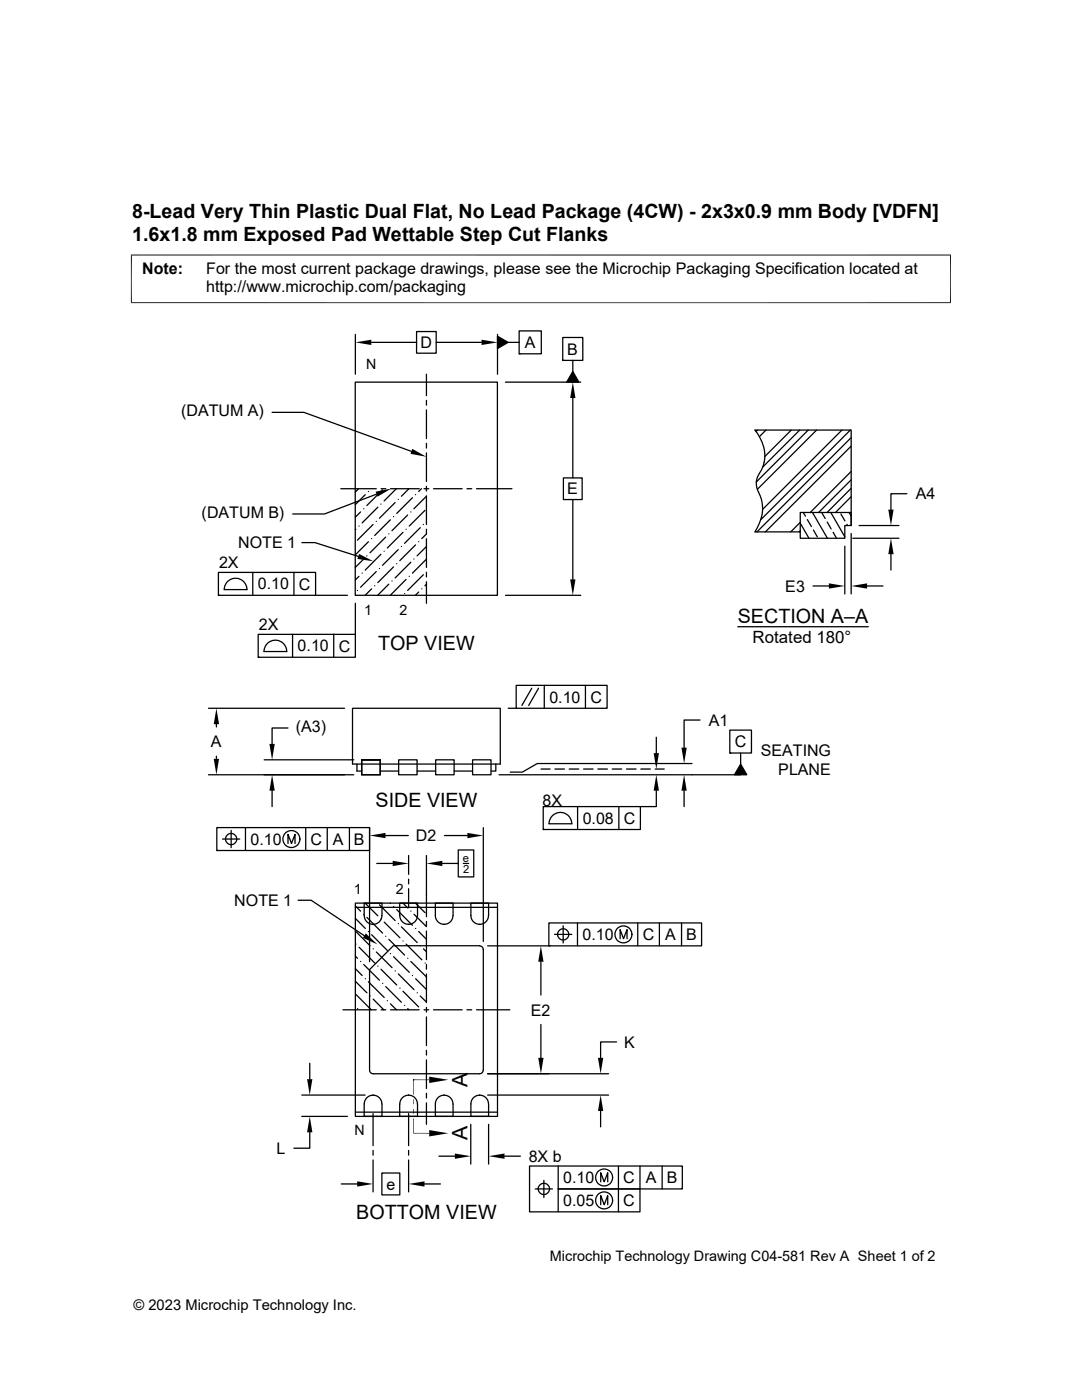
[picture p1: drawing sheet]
<svg xmlns="http://www.w3.org/2000/svg" width="216mm" height="279mm" viewBox="0 0 216 279" stroke-linecap="round" stroke-linejoin="round" font-family="sans-serif">
<g fill="none" stroke="#000" stroke-width=".25">
<path d="M70.9 76.3h28.4v42.5h-28.4zM70.9 66.7v8M74.1 68.3h9M83.1 66.2h3.9v4.3h-3.9zM85.1 74.7v4.3M85.1 79.9v1M87 68.3h9.1M99.3 67.1l2.1 1.2-2.1 1.3zM99.3 66.7v8M100.9 76.3h15M101.4 68.3h2.2M103.6 66h4.4v4.6h-4.4z"/>
<path d="M103.6 70.6h.1M112.3 67.4h4v4.5h-4zM112.3 71.9h.1M114.3 74.1l1.2 2.2h-2.4zM114.3 71.9v2.2M114.3 79.4v16M54.3 82.3h6.3l21.5 7.8M68 97.5h7.1M71.6 97.5l-.7 .7M72.9 98.7l-2 2M73.5 98.1h.1M75.1 98.6l-10.4 4h-6.3"/>
<path d="M76 97.5h1M76.3 97.8l-3.1 3.1M77.9 97.5h5.8M79.1 97.5l-2.5 2.5M79.5 99.7h.1M81.6 97.5l-1.5 1.5M82.3 99.3l-3.1 3.2M82.9 98.7h.1M84.1 97.5l-.6 .6M84.6 97.5h1M85.1 99.1l-2.5 2.4M85.1 81.8v5.7"/>
<path d="M85.1 88.5v.9M85.1 90.4v5.7M85.1 97v1M85.1 99v5.7M86.5 97.5h5.7M93.2 97.5h.9M95.1 97.5h7.1M112.4 95.4h3.8v4.3h-3.8zM114.3 99.7v15.9M151.2 85.8l-.3 .3M151.4 98.3a7.5 7.5 0 0 1-.8 7.9h9.1M151.5 94.5a6.7 6.7 0 0 0-.3-7.9l-.6-.8h19.2v19.1"/>
<path d="M151.5 94.5l-.4 .8-.2 .9M152.8 85.8l-1.3 1.3M157.9 85.8l-5.3 5.3M159.6 85.8l-7.4 7.4M161.3 85.8l-10.4 10.4 .1 1.1 .4 1M162.9 85.8l-11.8 11.9M168 85.8l-15.8 15.9M169.7 85.8l-17.9 17.9M169.8 89l-17.1 17.2M169.8 99.1l-3.1 3.2M169.8 87.3l-18.8 18.9M169.8 97.5l-4.8 4.8"/>
<path d="M169.8 95.8l-6.5 6.5M169.8 94.1l-8.1 8.2M181 98.5h-3.2v3.2M43.6 114.2h19.4v4.6h-19.4zM43.6 118.8h.1M45.5 116a2.27 2.27 0 0 1 2.4-.4 2.27 2.27 0 0 1 1.4 2.1h-4.6l.3-1zM50.4 114.2v4.6M58.7 114.2v4.6M60.2 108.3h2.6l8.7 2.7M63 118.8h6.3M71 105.6l-.1 .1M71.3 117.8h.1"/>
<path d="M71.6 105h.1M71.6 115l-.7 .8M71.9 102.2l-1 1M72.3 114.4h.1M72.6 101.5h.1M72.6 111.6l-1.7 1.6M73.2 110.9h.1M73.5 108.1l-2.6 2.6M74.1 107.5h.1M74.1 117.5l-1.2 1.3M74.4 104.7l-3.1 3.1M74.8 116.9h.1"/>
<path d="M75.1 104.1h.1M75.1 114.1l-3.2 3.1M75.4 101.2l-3.1 3.2M75.7 113.5h.1M76 100.6h.1M76 110.6l-3.1 3.2M76.6 110h.1M77 107.2l-3.2 3.1M77.6 106.6h.1M77.6 116.6l-2.2 2.2M77.9 103.7l-3.1 3.2M78.2 116h.1"/>
<path d="M78.5 103.1h.1M78.5 113.1l-3.1 3.2M78.8 100.3l-3.1 3.1M79.2 112.5h.1M79.5 109.7l-3.2 3.1M80.1 109.1h.1M80.4 106.2l-3.1 3.2M80.7 118.5h.1M81 105.6h.1M81 115.6l-3.1 3.2M81.3 102.8l-3.1 3.1M81.7 115h.1"/>
<path d="M82 102.2h.1M82 112.2l-3.2 3.1M82.6 111.6h.1M82.9 108.8l-3.1 3.1M83.5 108.1h.1M83.5 118.2l-.6 .6M83.9 105.3l-3.2 3.1M84.2 117.5h.1M84.5 104.7h.1M84.5 114.7l-3.2 3.1M84.8 101.9l-3.1 3.1M85.1 106.6l-.9 .9"/>
<path d="M85.1 109.1l-1.9 1.8M85.1 111.6l-2.8 2.8M85.1 116.6l-.3 .3M85.1 105.6v1M85.1 107.5v5.7M85.1 114.2v.9M85.1 116.1v4.3M100.9 118.8h15M159.7 105.9l-.2 .3M159.7 104.2l-1.9 2M159.7 104.4l1.7 3M159.7 102.3h10.1v2.6h-1.2v2.5h-8.9z"/>
<path d="M160.3 102.3l.4 .7M161.1 103.7l.8 1.4M162.1 102.3l3 5.1M162.2 116.9h3.2M162.3 105.8l.8 1.3M164 102.3l.7 1.2M165.1 104.2l.7 1.4M165.8 102.3l2.8 4.8M166.2 106.2l.7 1.2M167.8 102.6l.8 1.3M168.6 109v9.5M169 104.6l.1 .3"/>
<path d="M169.4 102.3l.4 .7M169.8 106.5v12M170.2 107.4h9.2M171.4 104.9h8M173 116.9h3.2M177.8 110.6v3.2M51.5 126.6h19.4v4.6h-19.4zM51.5 131.2h.1M53.5 128.3a2.27 2.27 0 0 1 2.4-.3 2.27 2.27 0 0 1 1.3 2h-4.5l.2-.9zM58.4 126.6v4.6M66.6 126.6v4.6M70.9 120.4v6.2"/>
<path d="M103 136.8h18.1v4.6h-18.1zM106.1 137.4l-2 3.4M107.5 137.4l-2 3.4M108.6 136.8v4.6M116.8 136.8v4.6M147.2 125.1h26.1M41.6 141.4h27.1M41.6 154.6h29M43.2 144.5v.6M43.2 150.9v.5M52.7 151.6h17.9M54.3 157.8v3.2"/>
<path d="M57.5 145.3h-3.2v3.2M70.3 141.4h29.5v11.1h-29.5zM71.2 152.5v1.4h1M72.2 151.6v3zM72.2 154.6h3.7zM72.2 151.6v3h3.7v-3h-3.7h3.7M75.9 153.9h3.6M75.9 151.6v3zM79.5 151.6h3.7v3h-3.7zM83.2 153.9h3.7M86.9 151.6h3.7v3h-3.7zM90.6 153.9h3.7"/>
<path d="M94.3 151.6h3.7v3h-3.7zM98.9 152.5v1.4h-.9M99.6 154.6h48.2M101.4 141.4h1.6M107.9 153.5h1.9M110.7 153.5h1.9M113.6 153.5h1.9M116.4 153.5h1.9M119.3 153.5h1.9M122.2 153.5h1.9M125 153.5h1.9M127.9 153.5h1.9"/>
<path d="M130.7 153.5h1.8M131 157.8v3.2h-3.2M131 147.1v3.2M136.5 157.8v3.2M138.1 152.4h-30.9l-3 1.7h-2.4M139.7 143.7h-3.2v5.5M145.6 145.7h4.3v4.6h-4.3zM145.6 150.3h.1M147.8 152.5l1.2 2.1h-2.4zM147.8 150.3v2.2M43.3 165.2h30.4v4.5h-30.4zM43.3 169.7h.1"/>
<path d="M44.4 167.4h3.4M46.1 165.7v3.5M49 165.2v4.5M57.5 168.3v-1.8l.7 1.8 .7-1.8v1.8M59.5 179.7h2.6l10.6 7M61 165.2v4.5M65.3 165.2v4.5M69.7 165.2v4.5M73.7 165.2v26.7M75.2 172.3h3.2M76.9 166.8h4.6M81.5 170.7v3.8"/>
<path d="M81.5 175.5v.9M81.5 177.4v3.7M85.1 170.7v12.2M88.3 172.3h3.1M88.7 166.8h4.6M91.4 169.6h3.1v5.4h-3.1zM92.5 172.3h1M96.4 165.2v22.7M108.4 161h19.4v4.5h-19.4zM108.4 165.5h.1M110.3 162.7a2.27 2.27 0 0 1 2.5-.3 2.27 2.27 0 0 1 1.3 2h-4.5l.2-.9zM115.3 161v4.5"/>
<path d="M123.5 161v4.5M70.9 180.2h28.4v42.6h-28.4zM70.9 180.8l1 1M70.9 183.3l2 2M70.9 185.8l2.9 2.9M70.9 181.1h28.4M70.9 190.8l.4 .4M70.9 193.3l1.4 1.4M70.9 195.8l2.3 2.3M71 188.4h.1M71 198.5l3.1 3M71.6 189l3.2 3.2"/>
<path d="M71.9 191.9h.1M72.6 182.5h.1M72.6 192.5l3.1 3.1M72.7 180.2h3.5v2.5a1.77 1.77 0 0 1-1.8 1.8 1.77 1.77 0 0 1-1.7-1.8zM72.9 180.2l2.5 2.6M72.9 195.3h.1M73.2 183.1l3.1 3.1M73.5 185.9h.1M73.5 195.9l3.2 3.2M73.8 198.8h.1M74.1 186.5l3.2 3.2M74.4 184.5h.1"/>
<path d="M74.5 189.4h.1M74.5 199.4l2.1 2.1M75.1 190l3.1 3.1M75.4 192.8h.1M75.7 180.6l3.1 3.1M76 183.4h.1M76 193.4l3.2 3.2M76.3 196.3h.1M76.7 184l3.1 3.2M77 186.9h.1M77 196.9l3.1 3.1M77.3 199.7h.1"/>
<path d="M77.6 187.5l3.1 3.1M77.9 180.2v.1M77.9 190.3h.1M78.5 188.7l17.2 .1a.72 .72 0 0 1 .7 .7v24.1a.72 .72 0 0 1-.7 .7h-21.3a.72 .72 0 0 1-.7-.7v-20.1zM78.5 180.9h.1M78.5 190.9l3.2 3.2M78.8 193.8h.1M79.2 181.5l3.1 3.2M79.5 184.3h.1M79.5 194.4l3.1 3.1M79.8 180.2h3.5v2.5a1.77 1.77 0 0 1-1.8 1.8 1.77 1.77 0 0 1-1.7-1.8zM79.8 197.2h.1"/>
<path d="M80.1 185l3.1 3.1M80.4 180.2l1 1M80.4 187.8h.1M80.4 197.8l3.1 3.2M81 188.4l3.2 3.2M81.4 191.2h.1M81.5 184.5h.1M82 181.8h.1M82 191.9l3.1 3.1M82.3 194.7h.1M82.6 182.5l2.5 2.4M82.9 180.2l1.9 1.9"/>
<path d="M82.9 185.3h.1M82.9 195.3l2.2 2.2M83.2 198.1h.1M83.5 185.9l1.6 1.6M83.9 188.7h.1M83.9 198.8l1.2 1.2M84.5 189.4l.6 .5M84.8 192.2h.1M85.1 183.9v.9M85.1 185.8v5.7M85.1 192.5v.9M85.1 194.4v5.7"/>
<path d="M86.9 180.2h3.5v2.5a1.76 1.76 0 0 1-1.8 1.8 1.76 1.76 0 0 1-1.7-1.8zM88.6 184.5h.1M94 180.2h3.5v2.5a1.76 1.76 0 0 1-1.8 1.8 1.76 1.76 0 0 1-1.7-1.8zM95.7 184.5h.1M97.3 188.8h12.2M107.9 191.9v6.7M109.5 184.2h30.5v4.6h-30.5zM109.5 188.8h.1M110.7 186.5h3.4M112.4 184.8v3.4M115.2 184.2v4.6M123.7 187.3v-1.8l.7 1.8 .7-1.8v1.8"/>
<path d="M127.3 184.2v4.6M131.6 184.2v4.6M136 184.2v4.6M60.2 218.5h12.7M61.8 212.2v3.2M68.4 201.5h6.7M71.3 201.3h.1M73.2 219.1a1.76 1.76 0 0 1 1.9-.4 1.76 1.76 0 0 1 1.1 1.6v2.5h-3.5v-2.5l.2-.8zM74.4 218.5h.1M76 201.5h1M77.9 200.3l1.2 1.2M77.9 201.5h5.8"/>
<path d="M80.3 219.1a1.76 1.76 0 0 1 1.9-.4 1.76 1.76 0 0 1 1.1 1.6v2.5h-3.5v-2.5l.2-.8zM80.7 200.6h.1M81.4 201.3l.2 .2M81.5 218.5h.1M82.5 215.5h.1M84.6 201.5h1M85.1 201v1M85.1 202.9v5.8M85.1 209.6v1M85.1 211.5v5.7M85.1 218.2v.9M86.5 201.5h5.7"/>
<path d="M87.4 219.1a1.76 1.76 0 0 1 1.9-.4 1.76 1.76 0 0 1 1.1 1.6v2.5h-3.5v-2.8zM88.6 218.5h.1M93.2 201.5h.9M94.5 219.1a1.76 1.76 0 0 1 1.9-.4 1.76 1.76 0 0 1 1.1 1.6v2.5h-3.5v-2.8zM95.1 201.5h6.6M95.7 218.5h.1M97.3 218.5h24.1M97.3 214.3h24.1M107.9 204.4v6.7M123 207.9h-3.2v3.2M60.2 222.8h9.1M61.8 226v3.2h-3.2"/>
<path d="M68.1 236.3h3.2M70.9 222h28.4M74.4 222.2v6.4M74.4 229.6v.9M74.4 231.5v6.4M76.2 234.1h3.6v4.4h-3.6zM81.5 222.2v6.4M81.5 229.6v.9M81.5 231.5v6.4M84.7 236.3h3.2M85.1 220.1v4.3M87.6 230.7h3.2"/>
<path d="M93.9 224.4v7.9M97.5 224.4v7.9M100.7 230.7h3.1M106.8 237.3h3.4M108.5 235.6v3.4M111.4 232.7v4.6h16.3v4.6h-22v-9.2h30.4v4.6h-24.7v4.6M119.8 221.7v3.2M119.9 235.9v-1.9l.7 1.9 .7-1.9v1.9M123.4 232.7v9.2M127.7 232.7v4.6M132.1 232.7v4.6M119.9 240.4v-1.8l.7 1.8 .7-1.8v1.8"/>
<circle cx="46.1" cy="167.4" r="1.12"/>
<circle cx="58.1" cy="167.5" r="1.69"/>
<circle cx="112.4" cy="186.5" r="1.12"/>
<circle cx="124.4" cy="186.5" r="1.69"/>
<circle cx="108.5" cy="237.3" r="1.13"/>
<circle cx="120.5" cy="239.6" r="1.69"/>
<circle cx="120.5" cy="235" r="1.69"/>
</g>
<g fill="#000">
<path d="M70.9 68.3l3.2-.5v1.1zM96.1 67.8l3.2 .5-3.2 .6zM99.3 67.1l2.1 1.2-2.1 1.3zM114.3 76.3l.5 3.1h-1zM114.3 74.1l1.2 2.2h-2.4zM75 98.1l3.1-.6-2.8 1.6zM82.3 89.6l2.8 1.6-3.2-.6zM71.6 110.6l2.9 1.4-3.2-.5zM113.8 115.6h1l-.5 3.2zM165.4 116.4l3.2 .5-3.2 .6zM169.8 116.9l3.2-.5v1.1zM177.8 107.4l.5 3.2h-1.1z"/>
<path d="M177.2 101.7h1.1l-.5 3.2zM43.2 141.4l.5 3.1h-1zM42.7 151.4h1l-.5 3.2zM54.3 154.6l.5 3.2h-1zM53.8 148.5h1l-.5 3.1zM131 154.6l.5 3.2h-1.1zM130.4 150.3h1.1l-.5 3.2zM136.5 154.6l.5 3.2h-1zM136 149.2h1l-.5 3.2zM147.8 152.5l1.2 2.1h-2.4zM73.7 166.8l3.2-.6v1.1zM78.4 171.8l3.1 .5-3.1 .5z"/>
<path d="M85.1 172.3l3.2-.5v1zM93.3 166.2l3.1 .6-3.1 .5zM73 186.3l2.3 2.2-2.9-1.3zM107.9 188.8l.6 3.1h-1.1zM61.3 215.4h1l-.5 3.1zM85.6 214.9l3.9 .6-3.9 .6zM107.4 211.1h1.1l-.6 3.2zM119.3 211.1h1.1l-.6 3.2zM61.8 222.8l.5 3.2h-1zM71.3 235.8l3.1 .5-3.1 .5zM82.5 221.3l.1 1h-.1zM82.5 219.4l.1 1h-.1z"/>
<path d="M82.5 221.3h.1v1zM82.5 219.4h.1v1zM81.5 236.3l3.2-.5v1zM85.6 225.5l3.9 .7-3.9 .6zM90.8 230.2l3.1 .5-3.1 .6zM97.5 230.7l3.2-.5v1.1zM119.8 218.5l.6 3.2h-1.1z"/>
</g>
<path d="M26.1 50.9h163.7M26.2 50.8v9.7M189.7 50.8v9.7M26.1 60.4h163.7M82.5 215.5v3M85.6 215.5h-3.1M82.5 223.2v3h3.1" fill="none" stroke="#000" stroke-width=".2"/>
<g font-size="4.3">
<text x="93.3" y="216.9" transform="rotate(-90 93.3 216.9)">A</text>
<text x="93.3" y="227.6" transform="rotate(-90 93.3 227.6)">A</text>
</g>
<g font-size="3.9">
<text x="26.4" y="43.5">8-Lead Very Thin Plastic Dual Flat, No Lead Package (4CW) - 2x3x0.9 mm Body [VDFN]</text>
<text x="26.4" y="48.1">1.6x1.8 mm Exposed Pad Wettable Step Cut Flanks</text>
<text x="147.2" y="124.2">SECTION A–A</text>
<text x="75.5" y="129.7">TOP VIEW</text>
<text x="74.9" y="161">SIDE VIEW</text>
<text x="71.1" y="243.2">BOTTOM VIEW</text>
</g>
<text font-size="3.4" x="150.2" y="128.2">Rotated 180°</text>
<g font-size="3.2">
<text x="28.4" y="54.7">Note:</text>
<text x="41.1" y="58.3">http://www.microchip.com/packaging</text>
<text x="41.1" y="54.7">For the most current package drawings, please see the Microchip Packaging Specification located at</text>
<text x="83.9" y="69.5">D</text>
<text x="104.7" y="69.5">A</text>
<text x="113.2" y="70.8">B</text>
<text x="36.1" y="83.1">(DATUM A)</text>
<text x="113.2" y="98.7">E</text>
<text x="182.7" y="99.7">A4</text>
<text x="40.2" y="103.4">(DATUM B)</text>
<text x="43.7" y="113.4">2X</text>
<text x="47.5" y="109.4">NOTE 1</text>
<text x="51.5" y="117.6">0.10</text>
<text x="59.6" y="117.7">C</text>
<text x="156.7" y="118.1">E3</text>
<text x="51.6" y="125.8">2X</text>
<text x="59.4" y="130">0.10</text>
<text x="67.6" y="130">C</text>
<text x="109.6" y="140.2">0.10</text>
<text x="117.8" y="140.2">C</text>
<text x="42.1" y="149.1">A</text>
<text x="59" y="146.1">(A3)</text>
<text x="141.5" y="144.8">A1</text>
<text x="146.6" y="149.1">C</text>
<text x="151.8" y="150.9">SEATING</text>
<text x="155.3" y="154.7">PLANE</text>
<text x="108.2" y="160.8">8X</text>
<text x="83" y="167.9">D2</text>
<text x="116.3" y="164.4">0.08</text>
<text x="124.5" y="164.4">C</text>
<text x="50" y="168.6">0.10</text>
<text x="62" y="168.6">C</text>
<text x="66.4" y="168.6">A</text>
<text x="70.6" y="168.6">B</text>
<text x="46.8" y="180.8">NOTE 1</text>
<text x="116.2" y="187.6">0.10</text>
<text x="128.2" y="187.6">C</text>
<text x="132.7" y="187.6">A</text>
<text x="136.9" y="187.6">B</text>
<text x="105.9" y="202.7">E2</text>
<text x="124.6" y="209.1">K</text>
<text x="55.2" y="230.3">L</text>
<text x="105.5" y="231.9">8X b</text>
<text x="77.1" y="237.4">e</text>
<text x="112.4" y="236.1">0.10</text>
<text x="124.4" y="236.1">C</text>
<text x="128.8" y="236.1">A</text>
<text x="133" y="236.1">B</text>
<text x="112.4" y="240.7">0.05</text>
<text x="124.4" y="240.7">C</text>
</g>
<g font-size="2.9">
<text x="109.7" y="251.7">Microchip Technology Drawing C04-581 Rev A Sheet 1 of 2</text>
<text x="26.6" y="261.3">© 2023 Microchip Technology Inc.</text>
</g>
<g font-size="2.8">
<text x="73.1" y="73.7">N</text>
<text x="72.7" y="122.8">1</text>
<text x="79.7" y="122.7">2</text>
<text x="70.6" y="178.4">1</text>
<text x="79" y="178.3">2</text>
<text x="70.8" y="226.6">N</text>
</g>
<g font-size="2.2">
<text x="92.4" y="172">e</text>
<text x="92.4" y="174.2">2</text>
</g>
</svg>
